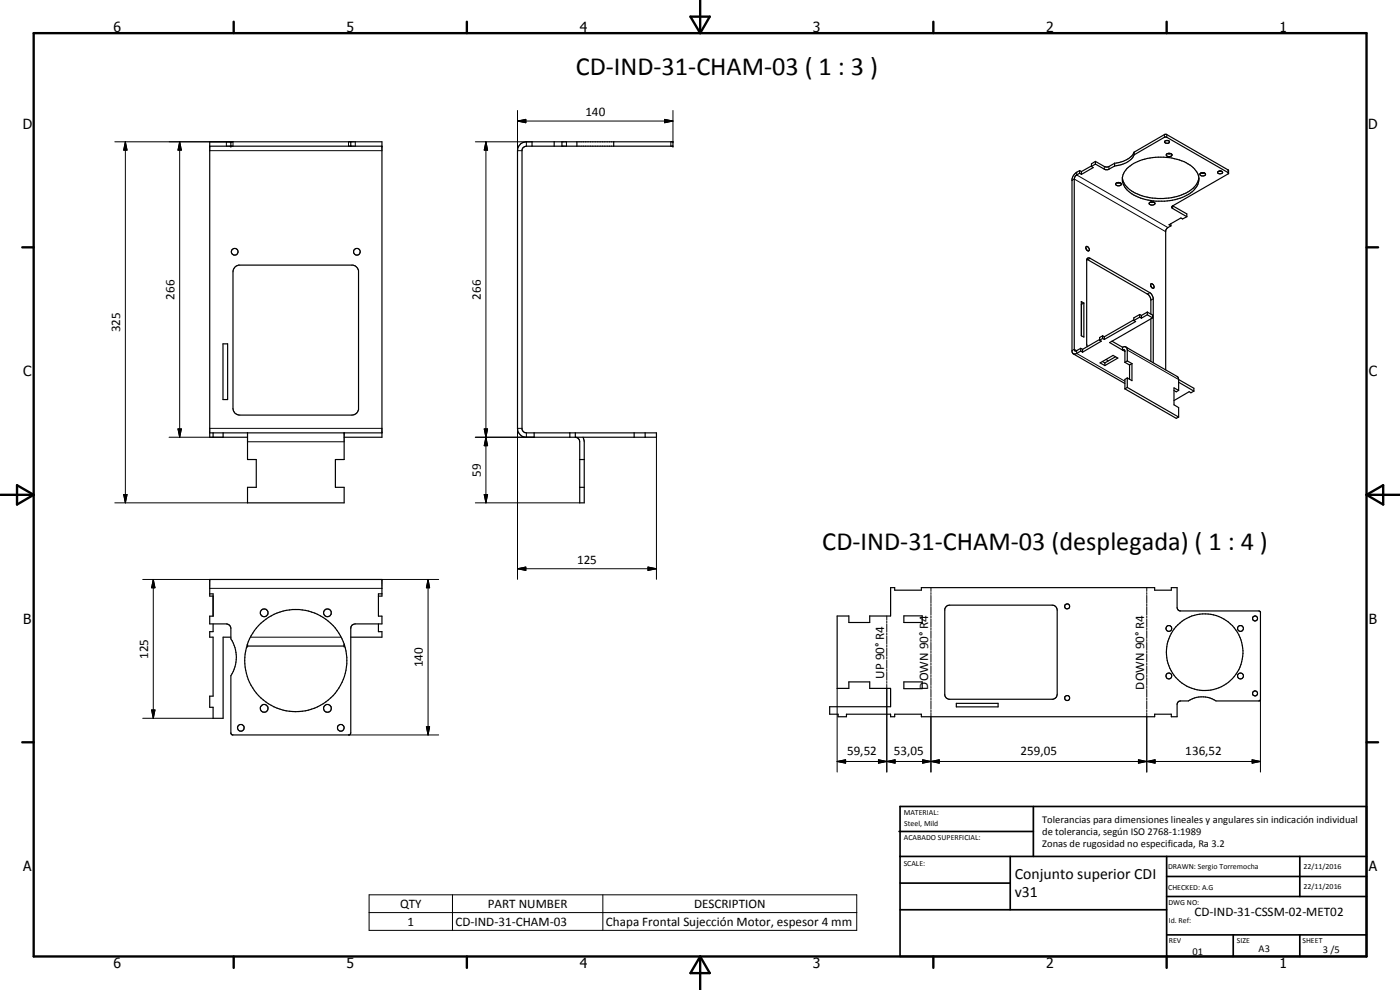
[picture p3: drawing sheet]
<svg xmlns="http://www.w3.org/2000/svg" width="420mm" height="297mm" viewBox="0 0 420 297" stroke-linecap="round" stroke-linejoin="round" font-family="sans-serif">
<g fill="none" stroke="#000" stroke-width=".35">
<path d="M62.9 43.9h51.7M69.3 42.5v1.4M105.3 42.5v1.4M156.2 43.2l1.8-.7h44v1.4h-44l-1.1 .5-.2 .6v84a1.3 1.3 0 0 0 1.3 .9h39v1.3h-39.4a2.72 2.72 0 0 1-2.3-2.7v-83.3l.1-.8zM159.7 42.5v1.4M166.3 42.5v1.4M168.6 42.5v1.4M173.1 42.5v1.4M184.2 42.5v1.4M324 51.2a3.5 3.5 0 0 0-2.3 2.6v51.7a.86 .86 0 0 0 1.4 .5l1.2-.7M324 52a1.92 1.92 0 0 0-1.6 1.7v51.1l.1 .4 .3 .1 1.5-.8M324 51.2l.6 .3"/>
<path d="M324 52l.6 .3M324 51.2v.8M324.6 51.5v.8M327.6 49.8l-3 1.7M327.6 50l.5 .3-3.5 2M328.7 48.4l3.3 1.7 .7-.1 1.8-1M328.7 49.2l3.1 1.7 .9-.1 1.8-1M328.7 48.4l-1.1 .7v.9M328.7 49.2l-1.1 .8M328.7 48.4v.8M334.5 49v.8M334.9 55l.5-.2a.9 .9 0 0 1 1.1 .4 .89 .89 0 0 1-.9 .6 .89 .89 0 0 1-.8-.7z"/>
<path d="M335.2 54.9h1M336.8 53.3a7 7 0 0 0 5.2 5.2 17.2 17.2 0 0 0 16-2l1.1-1.3 .7-1.9M338.2 50.6a16.3 16.3 0 0 1 15-2.8 8.2 8.2 0 0 1 6.5 5.2 5.9 5.9 0 0 1-4.2 5.9 16.7 16.7 0 0 1-6 1.5 14 14 0 0 1-11.6-3.8 4.4 4.4 0 0 1 .3-6zM340.4 45.6a6.5 6.5 0 0 1-5.9 3.4M340.4 46.4a6.8 6.8 0 0 1-5.9 3.4M340.4 45.6v.8M340.4 45.6l9.2-5.3h.4l18.7 10.8-.2 1.1-16.6 9.6M340.4 46.4l9.1-5.2 .4-.1 18.8 10.8M350 42.2l.9 .2a.68 .68 0 0 1-.7 .6 .68 .68 0 0 1-.6-.7l.5-.1M350.1 46.2a.98 .98 0 0 1 1.6 .4 1.03 1.03 0 0 1-1.7-.1zM350.3 46.1h1.1M360.3 51.9a.87 .87 0 0 1 1.5 .6 1.02 1.02 0 0 1-1.7-.2z"/>
<path d="M360.5 51.9h1M365.5 51.6a.88 .88 0 0 1 1.4 .2l-.1 .2a.78 .78 0 0 1-1.3-.4zM365.9 51.3l.2 .1M366.4 51.3l-.1 .1M325.9 74.6l.3 .4M326 74a.77 .77 0 0 1 .8 .4 .77 .77 0 0 1-.1 .9l-.7-.6zM326.2 77.8l18.6 10.7 .6 1.3v4.4M345 60.8a1.01 1.01 0 0 1 1.6 .4 1.01 1.01 0 0 1-1.7-.3zM345.2 60.6h1.1M351.4 67.8a2.05 2.05 0 0 0-1.6 1.5v41.7M351.4 67.1v.7M351.9 61.8l4.3 2.4v.8"/>
<path d="M351.9 61.8l-.2 .3 .1 .4 4.4 2.5M356.2 65l-1.3 .7-.5-.3-3.6 2 .6 .4M70.4 80.3l1.2-.8h34.3l1.2 .8 .5 .9v41.7a2.07 2.07 0 0 1-2 1.6h-33.6a2 2 0 0 1-2.1-1.9v-41.1zM324.5 91.3h.1M324.5 90.5l.8 .4v10.2l-.8-.3zM324.6 91.3v9.5M325.3 90.9l-.7 .4M340.3 96l-8.9 5M340.3 96.2l.5 .3-9.4 5.4M342 94.4l-1.7 1v.8M342 95.2l-1.7 1M342 94.4v.8"/>
<path d="M342 94.4l.5 .3M342 95.2l.5 .3M342.5 94.7v.8M344.3 94.4l-1.8 1.1M344.3 93.6v.8M344.3 93.6l-1.8 1.1M344.3 93.6l1.6 .9v.9M344.3 94.4l1.6 1M345.3 85.8l.3 .4M345.4 85.2a.73 .73 0 0 1 .8 .4 .73 .73 0 0 1-.2 .9 1.03 1.03 0 0 1-.6-1.3zM345.4 95.7v12.7M345.9 95.4l-12.9 7.4 3.9 2.2"/>
<path d="M66.9 103.2h1.4v16.7h-1.4zM322.1 106.2l15.5 8.9M324.3 105.3l.6 .4M324.3 104.5l.6 .3M324.3 104.5v.8M324.9 104.8v.9M326.3 104l-.2-.7v-25.2a.66 .66 0 0 1 .3-.6 .66 .66 0 0 1 .8 0l17.8 10.3 .6 .5 .5 1.1v19.4M330 102.1l.5 .3-5.6 3.3M330 101.9l-5.1 2.9M330.1 108.9l3.9-2.3 1.5 .8-3.9 2.3zM330.9 108.5l.7 .4M330.9 100.8l.5 .2"/>
<path d="M330.9 100.8v.8M330.9 101.6l.5 .3M330.9 100.8l-.9 .5v.8M330.9 101.6l-.9 .5M331.4 101v.9M331.6 108.9v.8M331.9 107.9l.7 .3M333.7 102.4l3.2 1.8M334.8 107.1l-3.2 1.8M336.9 105l.4-.1 .3 .4v3.4M336.9 104.2v.8M336.9 104.2a.96 .96 0 0 1 1.2 .1l.2 4"/>
<path d="M337.6 116.7l15.4 8.8 .7-.4M337.6 108.7l1.4 .8M337.9 104.1l15.4 8.8 .4 1M338.3 116.2l15.4 8.9M338.3 116.2l-.7 .5M338.3 113.4l-.7 .4v2.9M338.3 113.4v2.8M338.3 108.3l-.7 .4M338.3 108.3l1.4 .8M339 109.5v4.3M339.7 109.1l-.7 .4M339.7 109.1v5.1l-1.4-.8"/>
<path d="M353.7 113.9v3.2M353.7 117.1l-1.4-.7v5.1l1.4 .8v2.8M353.7 113.9l4.6 2.6v.8M353.7 114.7l4.6 2.6M353.7 117.1l-.7 .5-.7-.4M358.3 117.3l-.9 .6-.5-.4-4.6 2.7M62.9 129.9h51.7M64 129.9v1.3M67 129.9v1.3M74.3 129.9v8h2.6v8.3h-2.6v4.7h29v-4.7h-2.6v-8.3h2.6v-8M74.3 131.2h-11.4v-88.7h51.7v88.7h-11.3M160.3 129.9v1.3"/>
<path d="M171 129.9v1.3M172.7 129.9v1.3l.9 .4 .4 .9v18.4h1.3v-18.4l-.3-1.3M174 137.9h1.3M190.3 129.9v1.3M193.6 129.9v1.3M174 146.2h1.3M62.9 178.2h1.1v6.7h-1.1v2.3h5l1 .4 .4 .9v3.2a10.1 10.1 0 0 1 0 11v17.3l.3 .5h35.3l.4-.6v-31.4a1.3 1.3 0 0 1 1.3-1.3h8v-2.3h-1v-6.7h1M64 178.9h-1.1v-5h51.7v5h-1M64 187.2v2.3h-1.1v1.7h1.1v17.7h-1.1v3.3h1.1v3.3h3v-24.3h2.3M74.3 193.2v.6h29v-.6M113.6 187.2v2.3h1v1.7h-9.3M251.2 184.8h3.6v2h6.2v-2h6.3v-8.5h1.2v.8h8v-.8h70v.8h5v-.8h1.8v6l.3 .8 .5 .2h23.7l.5 .3v26.4l-.4 .3h-13a7.6 7.6 0 0 0-8.3 0h-2.3l-.7 .2-.2 .4-.1 4.2h-1.8v-.8h-5v.8h-70v-.8h-8v.8h-1.2v-.8h-13.3v.8h-2.5v-.8h-2.5v-2.3h18.3v-5.5h-6.3v-1.9h-6.2v1.9h-3.6z"/>
<path d="M271.3 184.8h5.5v2h-5.5zM284 182l1-.4h30.8l1 .4 .5 1v25.3l-.3 .9-1 .6h-31.3l-.7-.4-.5-.8v-25.8zM271.3 204.6h5.5v2h-5.5zM287 211h12.5v1.1h-12.5z"/>
<circle cx="70.4" cy="75.5" r="1"/>
<circle cx="107.1" cy="75.6" r="1.01"/>
<circle cx="79.3" cy="183.9" r="1.16"/>
<circle cx="88.8" cy="198.2" r="15.3"/>
<circle cx="98.3" cy="183.9" r="1.16"/>
<circle cx="320.3" cy="181.9" r=".74"/>
<circle cx="350.8" cy="188.6" r=".88"/>
<circle cx="361.5" cy="195.7" r="11.5"/>
<circle cx="372.3" cy="188.6" r=".88"/>
<circle cx="376.7" cy="185.6" r=".75"/>
<circle cx="72.3" cy="218.4" r=".99"/>
<circle cx="79.3" cy="212.6" r="1.18"/>
<circle cx="98.3" cy="212.5" r="1.19"/>
<circle cx="102.3" cy="218.4" r="1.01"/>
<circle cx="320.3" cy="209.4" r=".76"/>
<circle cx="350.8" cy="202.8" r=".88"/>
<circle cx="372.3" cy="202.8" r=".89"/>
<circle cx="376.7" cy="208" r=".74"/>
</g>
<g fill="#000">
<circle cx="69.3" cy="42.5" r=".18"/>
<circle cx="69.3" cy="43.9" r=".18"/>
<circle cx="202" cy="42.5" r=".18"/>
<circle cx="202" cy="43.9" r=".18"/>
<circle cx="74.3" cy="193.8" r=".18"/>
<circle cx="103.3" cy="193.8" r=".18"/>
</g>
<g fill="none" stroke="#000" stroke-width=".3">
<path d="M155.3 36.3l2.5-.5v1zM155.3 33.1v12.1h1.4M155.3 36.3h46.7M199.5 35.8l2.5 .5-2.5 .5zM202 33.1v9.4M34.4 42.5h35.5v1.4M37.6 42.5l.5 2.5h-1zM37.6 42.5v108.4M53.9 42.5l.5 2.5h-1zM53.9 42.5v88.7M62.9 45.2h51.7M67.9 42.5v1.4"/>
<path d="M104.6 42.5v1.4M106.6 42.5v1.4M142.7 42.5h17M145.8 42.5l.5 2.5h-1zM145.8 42.5v108.4M158 42.5v1.4M170 42.5v1.4M201.3 42.5v1.4M321.7 54.1l.7-.4 27.4 15.8M323.1 51.7v.8l27.4 15.8M331.4 50v.8M332.8 50v.8"/>
<path d="M349.5 40.4v.8M350.2 40.4v.8M368.5 51v.8M327.2 77.5l-.7 .4M351.9 61.8v.8M345 87.8l-.7 .4M346.1 89.7l-.7 .3M321.7 105.2l.7-.4 .7 .4v.8l14.5 8.4M336.9 105l.7 .5M338.3 105l15.4 8.9M50.7 131.2h16.3M53.4 128.7h1l-.5 2.5z"/>
<path d="M62.9 128.5h51.7M74.3 132.5h29M142.7 131.2h17.6M145.3 128.7h1l-.5 2.5zM145.3 128.7l1 5h-1l1-5zM145.8 131.2l.5 2.5h-1zM156.7 128.5h-1.4v45.3M158 129.9v1.3M197 131.2v42.6M34.4 150.9h39.9M37.1 148.4h1l-.5 2.5zM142.7 150.9h31.3"/>
<path d="M145.3 148.4h1l-.5 2.5zM42.8 173.9h20.1M46 173.9l.5 2.5h-1zM46 173.9v41.6M62.9 176.5h51.7M114.6 173.9h17M128.5 173.9l.4 2.5h-.9zM128.5 173.9v46.6M155.3 170.6l2.5-.5v1.1zM155.3 170.6h41.7M194.5 170.1l2.5 .5-2.5 .6zM279.4 176.3v1.2"/>
<path d="M279.4 177.8v.6M279.4 178.6v2.4M344.2 176.3v1.2M344.2 177.8v.6M344.2 178.6v2.4M75.1 191.2h27.3M266.1 184.8v1.2M266.1 186.3v.6M266.1 187.2v2.5M266.1 189.9v.6M266.1 190.8v2.5M266.1 193.6v.6"/>
<path d="M266.1 194.5v2.4M266.1 197.2v.6M266.1 198.1v2.4M279.4 181.3v.6M279.4 182.2v2.3M279.4 184.8v.6M279.4 185.7v2.3M279.4 188.3v.6M279.4 189.2v2.4M279.4 191.9v.5M279.4 192.7v2.4M279.4 195.4v.6"/>
<path d="M279.4 196.3v2.3M279.4 198.9v.6M279.4 199.8v2.3M344.2 181.3v.6M344.2 182.2v2.3M344.2 184.8v.6M344.2 185.7v2.3M344.2 188.3v.6M344.2 189.2v2.4M344.2 191.9v.5M344.2 192.7v2.4M344.2 195.4v.6"/>
<path d="M344.2 196.3v2.3M344.2 198.9v.6M344.2 199.8v2.3M42.8 215.5h21.2M45.5 213h1l-.5 2.5zM128 218.1h.9l-.4 2.4zM251.2 206.5v25.1M266.1 200.8v.6M266.1 201.7v2.4M266.1 204.5v.5M266.1 205.4v26.2M279.4 202.4v.6"/>
<path d="M279.4 203.3v2.4M279.4 206v.5M279.4 206.8v2.4M279.4 209.5v.6M279.4 210.4v2.3M279.4 213v.6M279.4 213.9v17.7M344.2 202.4v.6M344.2 203.3v2.4M344.2 206v.5M344.2 206.8v2.4M344.2 209.5v.6"/>
<path d="M344.2 210.4v2.3M344.2 213v.6M344.2 213.9v17.7M378.3 209.8v21.8M104.6 220.5h27M251.2 228.5l2.6-.5v1zM251.2 228.5h127.1M263.6 228l2.5 .5-2.5 .5zM263.6 228l5 1v-1l-5 1zM266.1 228.5l2.5-.5v1zM276.9 228l2.5 .5-2.5 .5zM276.9 228l5 1v-1l-5 1z"/>
<path d="M279.4 228.5l2.5-.5v1zM341.7 228l2.5 .5-2.5 .5zM341.7 228l5 1v-1l-5 1zM344.2 228.5l2.5-.5v1zM375.8 228l2.5 .5-2.5 .5zM110.8 268.5h146.3v10.6h-146.3zM110.8 273.8h146.3M135.8 268.5v10.6M180.9 268.5v10.6"/>
</g>
<g fill="none" stroke="#000" stroke-width=".71">
<path d="M10.1 9.9h400v277.1h-400zM70.1 6.5v3.4M140.1 6.5v3.4M207.2 5h5.8l-2.9 4.9zM210.1 0v9.9M280.1 6.5v3.4M350.1 6.5v3.4M6.7 74.2h3.4M410.1 74.2h3.5M.1 148.5h10M5.1 145.6l5 2.9-5 2.9zM410.1 148.5h10"/>
<path d="M410.1 148.5l5-2.9v5.8zM6.7 222.7h3.4M410.1 222.7h3.5M70.1 287v3.4M140.1 287v3.4M210.1 287v10M210.1 287l2.9 5h-5.8zM280.1 287v3.4M350.1 287v3.4"/>
</g>
<g fill="none" stroke="#000" stroke-width=".51">
<path d="M269.8 249.5h40.3M270.1 242h140v45h-140zM270.1 257h140M303.2 257v16M310.1 242v15M350.1 257v30M390.1 257v12M270.1 265h33.1M270.1 273h80M350.1 269h60M350.1 263h60M350.1 280.5h60"/>
<path d="M370.1 280.5v6.5M390.1 280.5v6.5"/>
</g>
<g fill="#000">
<path d="M155.3 36.3l2.5-.5v1zM199.5 35.8l2.5 .5-2.5 .5zM37.6 42.5l.5 2.5h-1zM53.9 42.5l.5 2.5h-1zM145.8 42.5l.5 2.5h-1zM53.4 128.7h1l-.5 2.5zM145.3 128.7h1l-.5 2.5zM145.8 131.2l.5 2.5h-1zM37.1 148.4h1l-.5 2.5zM145.3 148.4h1l-.5 2.5zM46 173.9l.5 2.5h-1zM128.5 173.9l.4 2.5h-.9z"/>
<path d="M155.3 170.6l2.5-.5v1.1zM194.5 170.1l2.5 .5-2.5 .6zM45.5 213h1l-.5 2.5zM128 218.1h.9l-.4 2.4zM251.2 228.5l2.6-.5v1zM263.6 228l2.5 .5-2.5 .5zM266.1 228.5l2.5-.5v1zM276.9 228l2.5 .5-2.5 .5zM279.4 228.5l2.5-.5v1zM341.7 228l2.5 .5-2.5 .5zM344.2 228.5l2.5-.5v1zM375.8 228l2.5 .5-2.5 .5z"/>
</g>
<g font-size="7.9">
<text x="172.8" y="22.4">CD-IND-31-CHAM-03 ( 1 : 3 )</text>
<text x="246.8" y="165.1">CD-IND-31-CHAM-03 (desplegada) ( 1 : 4 )</text>
</g>
<g font-size="4.7">
<text x="304.6" y="263.8">Conjunto superior CDI</text>
<text x="304.6" y="269.2">v31</text>
</g>
<g font-size="4.2">
<text x="34" y="9.6">6</text>
<text x="104" y="9.6">5</text>
<text x="174" y="9.6">4</text>
<text x="244" y="9.6">3</text>
<text x="314" y="9.6">2</text>
<text x="384" y="9.6">1</text>
<text x="6.8" y="38.7">D</text>
<text x="410.6" y="38.7">D</text>
<text x="7" y="112.9">C</text>
<text x="410.8" y="112.9">C</text>
<text x="7" y="187.1">B</text>
<text x="410.8" y="187.1">B</text>
<text x="7" y="261.4">A</text>
<text x="410.8" y="261.4">A</text>
<text x="34" y="290.4">6</text>
<text x="104" y="290.4">5</text>
<text x="174" y="290.4">4</text>
<text x="244" y="290.4">3</text>
<text x="314" y="290.4">2</text>
<text x="384" y="290.4">1</text>
</g>
<g font-size="3.9">
<text x="175.7" y="34.8">140</text>
<text x="52.4" y="89.9" transform="rotate(-90 52.4 89.9)">266</text>
<text x="144.3" y="89.9" transform="rotate(-90 144.3 89.9)">266</text>
<text x="36.1" y="99.7" transform="rotate(-90 36.1 99.7)">325</text>
<text x="144.3" y="143.1" transform="rotate(-90 144.3 143.1)">59</text>
<text x="173.2" y="169.1">125</text>
<text x="44.4" y="197.7" transform="rotate(-90 44.4 197.7)">125</text>
<text x="126.9" y="200.2" transform="rotate(-90 126.9 200.2)">140</text>
<text x="265.3" y="203.6" transform="rotate(-90 265.3 203.6)">UP 90° R4</text>
<text x="278.6" y="206.9" transform="rotate(-90 278.6 206.9)">DOWN 90° R4</text>
<text x="343.4" y="206.9" transform="rotate(-90 343.4 206.9)">DOWN 90° R4</text>
<text x="254.2" y="226.4">59,52</text>
<text x="268.3" y="226.4">53,05</text>
<text x="306.3" y="226.4">259,05</text>
<text x="355.7" y="226.4">136,52</text>
<text x="120" y="272.4">QTY</text>
<text x="146.4" y="272.4">PART NUMBER</text>
<text x="208.3" y="272.4">DESCRIPTION</text>
<text x="358.5" y="275">CD-IND-31-CSSM-02-MET02</text>
<text x="122.3" y="277.7">1</text>
<text x="136.7" y="277.7">CD-IND-31-CHAM-03</text>
<text x="181.9" y="277.8">Chapa Frontal Sujección Motor, espesor 4 mm</text>
</g>
<g font-size="3.1">
<text x="312.7" y="246.8">Tolerancias para dimensiones lineales y angulares sin indicación individual</text>
<text x="312.7" y="250.4">de tolerancia, según ISO 2768-1:1989</text>
<text x="312.7" y="254">Zonas de rugosidad no especificada, Ra 3.2</text>
<text x="357.9" y="286.4">01</text>
<text x="377.7" y="285.6">A3</text>
<text x="397" y="285.9">3 /5</text>
</g>
<g font-size="2.4">
<text x="271.2" y="244.4">MATERIAL:</text>
<text x="271.3" y="252">ACABADO SUPERFICIAL:</text>
<text x="271.4" y="247.9">Steel, Mild</text>
<text x="271.2" y="259.7">SCALE:</text>
<text x="350.6" y="260.8">DRAWN: Sergio Torremocha</text>
<text x="391.2" y="260.6">22/11/2016</text>
<text x="350.6" y="267">CHECKED: A.G</text>
<text x="391.2" y="266.7">22/11/2016</text>
<text x="350.6" y="271.4">DWG NO:</text>
<text x="350.8" y="276.9">Id. Ref:</text>
<text x="350.8" y="282.8">REV</text>
<text x="371.2" y="282.9">SIZE</text>
<text x="390.9" y="282.9">SHEET</text>
</g>
</svg>
